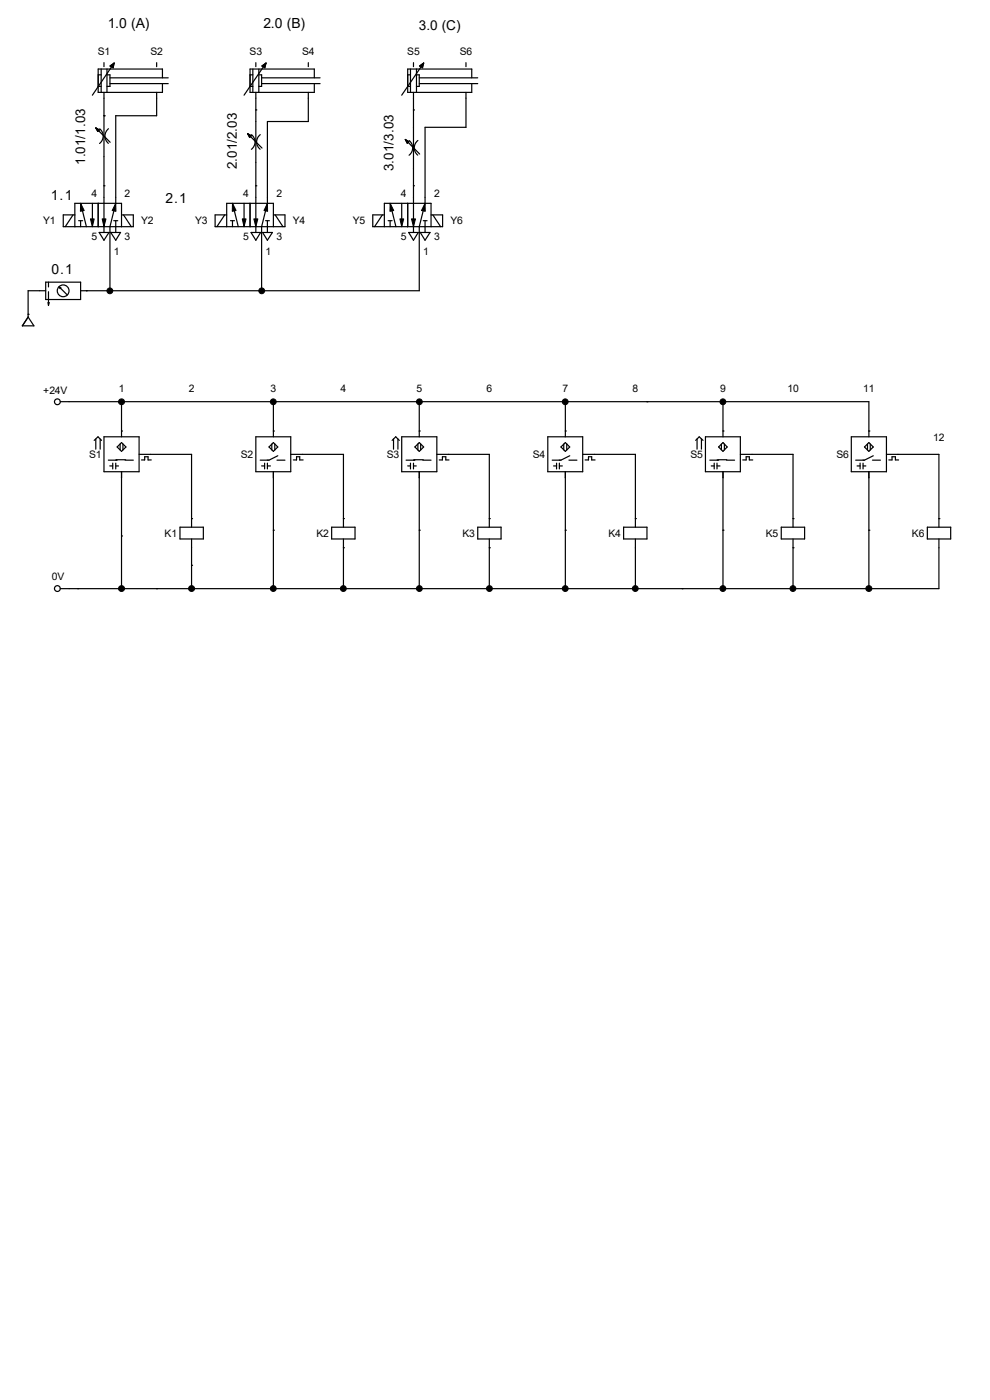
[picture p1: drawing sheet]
<svg xmlns="http://www.w3.org/2000/svg" width="210mm" height="297mm" viewBox="0 0 210 297" stroke-linecap="round" stroke-linejoin="round" font-family="sans-serif">
<g fill="none" stroke="#000" stroke-width=".25">
<path d="M20.8 18.3h.7M20.8 15.9h.7M21.5 14.6v5M22.1 19.6v5M22.7 15.9h.6v2.4h-.6M22.7 14.6v5M23.3 17.7h12.4M23.3 16.5h12.4M24.2 13.4l-.9 .6M24.2 13.4l-.2 1M24.2 13.4l-4.6 6.8M33.2 19.6v5h-8.6v18.5l-1.3 5v13.6"/>
<path d="M34.5 16.5v-1.9h-13.7v5h13.7v-1.9M22.1 24.6h.1M22.1 39.4h.1M22.1 33.2v16.1M54.3 23.3h.1M54.3 39.4h.1M54.3 20.8v5M54.3 34.5v7.4M65.4 20.8v5h-8.7v16.1M87.7 23.3h.1M87.7 39.4h.1M87.7 20.8v6.2"/>
<path d="M87.7 35.7v6.2M98.8 20.8v6.2h-8.6v14.9M15.5 45.6l-1.7 2.5M15.9 48.1v-5h9.9v5M15.9 45.6h-2.5v2.5h14.9v-2.5h-2.5M16.7 46.8h.8M17.1 43.1l1.2 5M17.1 46.8v1.3M19.6 43.1v5M20.8 43.1v5M21 49.3h2.1l-1 1.7zM23.3 49.3h.1"/>
<path d="M23.5 49.3h2.1l-1 1.7zM24.1 46.8h.9M24.6 46.8v2.5M26.2 45.6l1.7 2.5M55.5 49.3v12.4M88.9 49.3h.1M88.9 49.3v12.4h-70.6M6 66.7h.1M6 67.3l1.2 1.8h-2.5zM8.4 61.7h-2.4v5.6M18.3 61.7h.1M23.3 61.7h.1"/>
<path d="M55.5 61.7h.1M14.6 85.2h169.7v6.2M25.8 85.2h.1M25.8 91.4h.1M25.8 85.2v6.2M32 96.4h8.6v13.6M58 85.2h.1M58 91.4h.1M58 85.2v6.2M64.2 96.4h8.7v13.6M88.9 91.4h.1M88.9 85.2h.1"/>
<path d="M88.9 85.2v6.2M95.1 96.4h8.7v13.6M119.9 91.4h.1M119.9 85.2h.1M119.9 85.2v6.2M126.1 96.4h8.7v13.6M137.2 85.2h.1M153.4 91.4h.1M153.4 85.2h.1M153.4 85.2v6.2M159.6 96.4h8.6v13.6M184.3 91.4h.1"/>
<path d="M190.5 96.4h8.7v13.6M25.8 113.7h.1M25.8 101.3v23.6M40.6 110h.1M40.6 119.9h.1M40.6 116.2v8.7M58 112.5h.1M58 101.3v23.6M72.9 110h.1M72.9 116.2h.1M72.9 116.2v8.7M88.9 112.5h.1"/>
<path d="M88.9 101.3v23.6M103.8 110h.1M103.8 116.2h.1M103.8 116.2v8.7M119.9 112.5h.1M119.9 101.3v23.6M134.8 110h.1M134.8 116.2v8.7M153.4 112.5h.1M153.4 101.3v23.6M168.2 110h.1M168.2 116.2h.1"/>
<path d="M168.2 116.2v8.7M184.3 112.5h.1M184.3 101.3v23.6M199.2 110h.1M199.2 116.2v8.7h-184.6M16.5 124.9h.1M33.2 124.9h.1M58 124.9h.1M72.9 124.9h.1M103.8 124.9h.1M119.9 124.9h.1M134.8 124.9h.1"/>
<path d="M144.7 124.9h.1M168.2 124.9h.1M184.3 124.9h.1"/>
</g>
<path d="M23.3 14l.9-.6-.2 1zM17.1 43.1l.8 1.6-.8 .1zM19.2 46.4h.8l-.4 1.7zM21.7 46.4h.8l-.4 1.7zM24.6 43.1v1.7l-.8-.1z" fill="#000" stroke="#000" stroke-width=".21"/>
<g fill="#fff">
<path d="M9.2 45.6h2.6v2.4h-2.6z"/>
<path d="M29.9 45.6h2.6v2.4h-2.6z"/>
</g>
<g fill="none" stroke="#000" stroke-width=".25">
<path d="M9.7 59.9h7.4v3.6h-7.4zM10.3 59.9v1M8.4 61.7h1.3M10.3 61.9v1M10.3 63v1.8M12.5 60.8l1.8 1.8M17.1 61.7h1.2"/>
<circle cx="13.4" cy="61.7" r="1.25"/>
</g>
<path d="M10.2 64.2h.3l-.2 .6zM12.5 60.8l.5 .2-.3 .3z" fill="#000" stroke="#000" stroke-width=".21"/>
<path d="M9.2 81.5h5.1v2.5h-5.1z" fill="#fff"/>
<g fill="none" stroke="#000" stroke-width=".25">
<path d="M12.8 85.2h1.8"/>
<circle cx="12.2" cy="85.2" r=".61"/>
</g>
<path d="M9.8 121.2h3.9v2.4h-3.9z" fill="#fff"/>
<g fill="none" stroke="#000" stroke-width=".25">
<path d="M22.1 13.3v.8M12.8 124.9h1.8"/>
<circle cx="12.2" cy="124.9" r=".61"/>
</g>
<circle cx="25.8" cy="124.9" r=".63" fill="#000" stroke="#000" stroke-width=".21"/>
<path d="M20.7 9.6h2.7v2.5h-2.7z" fill="#fff"/>
<path d="M33.2 13.3v.8" fill="none" stroke="#000" stroke-width=".25"/>
<g fill="#fff">
<path d="M31.9 9.6h2.6v2.5h-2.6z"/>
<path d="M34.9 111.9h2.6v2.4h-2.6z"/>
</g>
<g fill="none" stroke="#000" stroke-width=".25">
<path d="M53 18.3h.6M53 15.9h.6M53.6 14.6v5M54.3 19.6v1.2M54.9 15.9h.6v2.4h-.6M54.9 14.6v5M55.5 17.7h12.4M55.5 16.5h12.4M56.4 13.4l-.9 .6M56.4 13.4l-.2 1M56.4 13.4l-4.6 6.8M65.4 19.6v1.2"/>
<path d="M66.7 16.5v-1.9h-13.7v5h13.7v-1.9M47.7 45.6l-1.7 2.5M48.1 45.6h-2.5v2.5h14.9v-2.5h-2.5M48.1 48.1v-5h9.9v5M48.9 46.8h.8M49.3 43.1l1.2 5M49.3 46.8v1.3M51.8 43.1v5M53 43.1v5M53.3 49.3h2l-1 1.7zM54.3 41.9v7.4M55.7 49.3h2.1l-1.1 1.7z"/>
<path d="M56.3 46.8h.8M56.7 41.9v1.2l-1.2 5v1.2M56.7 46.8v2.5M58.4 45.6l1.6 2.5M38.2 111.8h4.9v2.5h-4.9zM40.6 110v1.8M40.6 114.3v1.9"/>
</g>
<g fill="#000" stroke="#000" stroke-width=".21">
<path d="M55.5 14l.9-.6-.2 1zM49.3 43.1l.8 1.6-.8 .1zM51.4 46.4h.8l-.4 1.7zM53.8 46.4h.9l-.4 1.7zM56.7 43.1l.1 1.7-.8-.1z"/>
<circle cx="40.6" cy="124.9" r=".63"/>
</g>
<g fill="#fff">
<path d="M41.4 45.6h2.6v2.4h-2.6z"/>
<path d="M62.1 45.6h2.6v2.4h-2.6z"/>
</g>
<circle cx="23.3" cy="61.7" r=".61" fill="#000" stroke="#000" stroke-width=".21"/>
<path d="M54.3 13.3v.8" fill="none" stroke="#000" stroke-width=".25"/>
<path d="M53 9.6h2.6v2.5h-2.6z" fill="#fff"/>
<path d="M65.4 13.3v.8" fill="none" stroke="#000" stroke-width=".25"/>
<g fill="#fff">
<path d="M64.1 9.6h2.6v2.5h-2.6z"/>
<path d="M18.9 95.2h2.6v2.4h-2.6z"/>
</g>
<g fill="none" stroke="#000" stroke-width=".25">
<path d="M20 93.4l.8-.7 .7 .7M20.3 93.1v2.2M21.3 93.1v2.2M22.1 92.7h7.4v7.4h-7.4zM23 97.6h1.8M23.3 98.8h.6M23.9 98.3v1.2M24.6 98.8h.5M24.6 98.3v1.2M24.7 97.5h1.9M24.8 94.8l1-.9 .9 .9-.9 1zM25.5 94.2v1.3"/>
<path d="M25.8 91.4v1.3M26.1 94.2v1.3M26.5 97.6h1.8M29.5 96.4h2.5M30 97.6h.7v-.7h.7v.7h.7M25.8 100.1v1.2"/>
</g>
<circle cx="25.8" cy="85.2" r=".63" fill="#000" stroke="#000" stroke-width=".21"/>
<path d="M67.1 111.9h2.7v2.4h-2.7z" fill="#fff"/>
<path d="M70.4 111.8h4.9v2.5h-4.9zM72.9 110v1.8M72.9 114.3v1.9" fill="none" stroke="#000" stroke-width=".25"/>
<path d="M51.1 95.2h2.6v2.4h-2.6z" fill="#fff"/>
<g fill="none" stroke="#000" stroke-width=".25">
<path d="M54.3 92.7h7.4v7.4h-7.4zM55.5 98.8h.6M56.1 98.3v1.2M56.7 98.8h.7M56.7 98.3v1.2M57.1 94.8l.9-.9 .9 .9-.9 1zM57.7 94.2v1.3M58 91.4v1.3M58.3 94.2v1.3M58.8 97.6h1.7M58.9 96.7l-1.8 .9h-1.9M61.7 96.4h2.5"/>
<path d="M62.2 97.6h.7v-.7h.7v.7h.7M58 100.1v1.2"/>
</g>
<path d="M98.1 111.9h2.6v2.4h-2.6z" fill="#fff"/>
<path d="M101.3 111.8h5v2.5h-5zM103.8 110v1.8M103.8 114.3v1.9" fill="none" stroke="#000" stroke-width=".25"/>
<path d="M82 95.2h2.7v2.4h-2.7z" fill="#fff"/>
<g fill="none" stroke="#000" stroke-width=".25">
<path d="M83.2 93.4l.7-.7 .8 .7M83.5 93.1v2.2M84.4 93.1v2.2M85.2 92.7h7.5v7.4h-7.5zM86.1 97.6h1.9M86.5 98.8h.6M87.1 98.3v1.2M87.7 98.8h.6M87.7 98.3v1.2M87.8 97.5h2M88 94.8l.9-.9 1 .9-1 1zM88.6 94.2v1.3"/>
<path d="M88.9 91.4v1.3M89.2 94.2v1.3M89.7 97.6h1.7M92.7 96.4h2.4M93.2 97.6h.7v-.7h.7v.7h.6M88.9 100.1v1.2"/>
</g>
<path d="M129.1 111.9h2.6v2.4h-2.6z" fill="#fff"/>
<path d="M132.3 111.8h4.9v2.5h-4.9zM134.8 110v1.8M134.8 114.3v1.9" fill="none" stroke="#000" stroke-width=".25"/>
<path d="M113 95.2h2.7v2.4h-2.7z" fill="#fff"/>
<g fill="none" stroke="#000" stroke-width=".25">
<path d="M86.5 18.3h.6M86.5 15.9h.6M87.1 14.6v5M87.7 19.6v1.2M88.3 15.9h.6v2.4h-.6M88.3 14.6v5M88.9 17.7h12.4M88.9 16.5h12.4M89.9 13.4l-.9 .6M89.9 13.4l-.3 1M89.9 13.4l-4.7 6.8M98.8 19.6v1.2"/>
<path d="M100.1 16.5v-1.9h-13.6v5h13.6v-1.9M81.1 45.6l-1.6 2.5M81.5 45.6h-2.4v2.5h14.8v-2.5h-2.5M81.5 48.1v-5h9.9v5M82.3 46.8h.9M82.8 43.1l1.2 5M82.8 46.8v1.3M85.2 43.1v5M86.5 43.1v5M86.7 49.3h2l-1 1.7zM87.7 41.9v7.4M89.2 49.3h2l-1 1.7z"/>
<path d="M89.8 46.8h.8M90.2 41.9v1.2l-1.3 5v1.2M90.2 46.8v2.5M91.8 45.6l1.7 2.5M116.2 92.7h7.4v7.4h-7.4zM117.4 98.8h.7M118.1 98.3v1.2M118.7 98.8h.6M118.7 98.3v1.2M119.6 94.2v1.3M119.9 93.9l1 .9-1 1-.9-1zM119.9 91.4v1.3"/>
<path d="M120.2 94.2v1.3M120.7 97.6h1.7M120.9 96.7l-1.9 .9h-1.9M123.6 96.4h2.5M124.1 97.6h.7v-.7h.7v.7h.7M119.9 100.1v1.2"/>
</g>
<g fill="#000" stroke="#000" stroke-width=".21">
<path d="M89 14l.9-.6-.3 1zM82.8 43.1l.7 1.6-.8 .1zM84.8 46.4h.8l-.4 1.7zM87.3 46.4h.8l-.4 1.7zM90.2 43.1v1.7l-.8-.1z"/>
<circle cx="58" cy="85.2" r=".61"/>
<circle cx="89" cy="85.2" r=".61"/>
<circle cx="58" cy="124.9" r=".61"/>
<circle cx="72.8" cy="124.9" r=".61"/>
<circle cx="89" cy="124.9" r=".61"/>
<circle cx="103.8" cy="124.9" r=".61"/>
<circle cx="119.9" cy="124.9" r=".61"/>
</g>
<g fill="#fff">
<path d="M74.8 45.6h2.6v2.4h-2.6z"/>
<path d="M95.5 45.6h2.6v2.4h-2.6z"/>
</g>
<circle cx="55.5" cy="61.7" r=".61" fill="#000" stroke="#000" stroke-width=".21"/>
<path d="M87.7 13.3v.8" fill="none" stroke="#000" stroke-width=".25"/>
<path d="M86.4 9.6h2.6v2.5h-2.6z" fill="#fff"/>
<path d="M98.8 13.3v.8" fill="none" stroke="#000" stroke-width=".25"/>
<g fill="#fff">
<path d="M97.5 9.6h2.7v2.5h-2.7z"/>
<path d="M162.5 111.9h2.6v2.4h-2.6z"/>
</g>
<path d="M165.7 111.8h5v2.5h-5zM168.2 110v1.8M168.2 114.3v1.9" fill="none" stroke="#000" stroke-width=".25"/>
<path d="M146.5 95.2h2.6v2.4h-2.6z" fill="#fff"/>
<g fill="none" stroke="#000" stroke-width=".25">
<path d="M147.6 93.4l.7-.7 .8 .7M147.9 93.1v2.2M148.8 93.1v2.2M149.6 92.7h7.5v7.4h-7.5zM150.6 97.6h1.8M150.9 98.8h.6M151.5 98.3v1.2M152.1 98.8h.6M152.1 98.3v1.2M152.3 97.5h1.9M152.4 94.8l1-.9 .9 .9-.9 1zM153 94.2v1.3"/>
<path d="M153.4 91.4v1.3M153.7 94.2v1.3M154.1 97.6h1.7M157.1 96.4h2.5M157.6 97.6h.7v-.7h.7v.7h.7M153.4 100.1v1.2"/>
</g>
<path d="M193.5 111.9h2.6v2.4h-2.6z" fill="#fff"/>
<path d="M196.7 111.8h5v2.5h-5zM199.2 110v1.8M199.2 114.3v1.9" fill="none" stroke="#000" stroke-width=".25"/>
<path d="M177.4 95.2h2.6v2.4h-2.6z" fill="#fff"/>
<g fill="none" stroke="#000" stroke-width=".25">
<path d="M20.3 27.1l.8 .5-.4 .3zM20.3 27.1l3.1 3.1M21.1 27.3a1.99 1.99 0 0 1 0 3.1M22.1 24.6v8.6M23 27.3a2 2 0 0 0 0 3.1M52.5 28.4l.8 .4-.3 .4zM52.5 28.4l3.1 3M53.4 28.6a1.96 1.96 0 0 1-.1 3.1M54.3 25.8v8.7M55.2 28.6a1.95 1.95 0 0 0 0 3.1M86 29.6l.7 .5-.3 .3zM86 29.6l3 3.1"/>
<path d="M86.8 29.8a1.99 1.99 0 0 1 0 3.1M87.7 27v8.7M88.6 29.8a1.99 1.99 0 0 0 0 3.1M180.6 92.7h7.4v7.4h-7.4zM181.8 98.8h.7M182.5 98.3v1.2M183.1 98.8h.6M183.1 98.3v1.2M183.4 94.8l.9-.9 1 .9-1 1zM184 94.2v1.3M184.3 91.4v1.3M184.6 94.2v1.3"/>
<path d="M185.1 97.6h1.7M185.3 96.7l-1.9 .9h-1.9M188 96.4h2.5M188.6 97.6h.6v-.7h.7v.7h.7M184.3 100.1v1.2"/>
</g>
<g fill="#000" stroke="#000" stroke-width=".21">
<path d="M20.3 27.1l.8 .5-.4 .3zM52.5 28.4l.8 .4-.3 .4zM86 29.6l.7 .5-.3 .3z"/>
<circle cx="119.9" cy="85.2" r=".61"/>
<circle cx="153.4" cy="85.2" r=".61"/>
<circle cx="134.8" cy="124.9" r=".61"/>
<circle cx="153.4" cy="124.9" r=".61"/>
<circle cx="168.2" cy="124.9" r=".61"/>
<circle cx="184.3" cy="124.9" r=".63"/>
</g>
<g font-size="3">
<text x="22.9" y="5.9">1.0 (A)</text>
<text x="55.9" y="5.9">2.0 (B)</text>
<text x="10.8" y="42.4">1.1</text>
<text x="35.1" y="43">2.1</text>
<text x="10.9" y="58.2">0.1</text>
</g>
<text font-size="2.9" x="88.9" y="6.4">3.0 (C)</text>
<g font-size="2.8">
<text x="18" y="35" transform="rotate(-90 18 35)">1.01/1.03</text>
<text x="50.2" y="35.9" transform="rotate(-90 50.2 35.9)">2.01/2.03</text>
<text x="83.5" y="36.3" transform="rotate(-90 83.5 36.3)">3.01/3.03</text>
</g>
<g font-size="2.2">
<text x="20.7" y="11.6">S1</text>
<text x="31.9" y="11.6">S2</text>
<text x="53" y="11.6">S3</text>
<text x="64.1" y="11.6">S4</text>
<text x="86.4" y="11.6">S5</text>
<text x="97.5" y="11.6">S6</text>
<text x="19.4" y="41.8">4</text>
<text x="26.4" y="41.8">2</text>
<text x="51.6" y="41.8">4</text>
<text x="58.6" y="41.8">2</text>
<text x="85" y="41.8">4</text>
<text x="92.1" y="41.8">2</text>
<text x="9.2" y="47.6">Y1</text>
<text x="29.9" y="47.6">Y2</text>
<text x="41.4" y="47.6">Y3</text>
<text x="62.1" y="47.6">Y4</text>
<text x="74.8" y="47.6">Y5</text>
<text x="95.5" y="47.6">Y6</text>
<text x="19.4" y="50.9">5</text>
<text x="26.4" y="50.9">3</text>
<text x="51.6" y="50.9">5</text>
<text x="58.6" y="50.9">3</text>
<text x="85" y="50.9">5</text>
<text x="92.1" y="50.9">3</text>
<text x="24.2" y="54">1</text>
<text x="56.3" y="54">1</text>
<text x="89.8" y="54">1</text>
<text x="9.2" y="83.5">+24V</text>
<text x="25.2" y="83.1">1</text>
<text x="40" y="83.1">2</text>
<text x="57.4" y="83.1">3</text>
<text x="72.3" y="83.1">4</text>
<text x="88.4" y="83.1">5</text>
<text x="103.2" y="83.1">6</text>
<text x="119.3" y="83.1">7</text>
<text x="134.2" y="83.1">8</text>
<text x="152.8" y="83.1">9</text>
<text x="167" y="83.1">10</text>
<text x="183.1" y="83.1">11</text>
<text x="198" y="93.6">12</text>
<text x="18.9" y="97.2">S1</text>
<text x="51.1" y="97.2">S2</text>
<text x="82" y="97.2">S3</text>
<text x="113" y="97.2">S4</text>
<text x="146.5" y="97.2">S5</text>
<text x="177.4" y="97.2">S6</text>
<text x="34.9" y="113.9">K1</text>
<text x="67.1" y="113.9">K2</text>
<text x="98.1" y="113.9">K3</text>
<text x="129.1" y="113.9">K4</text>
<text x="162.5" y="113.9">K5</text>
<text x="193.5" y="113.9">K6</text>
<text x="11" y="123.1">0V</text>
</g>
</svg>
